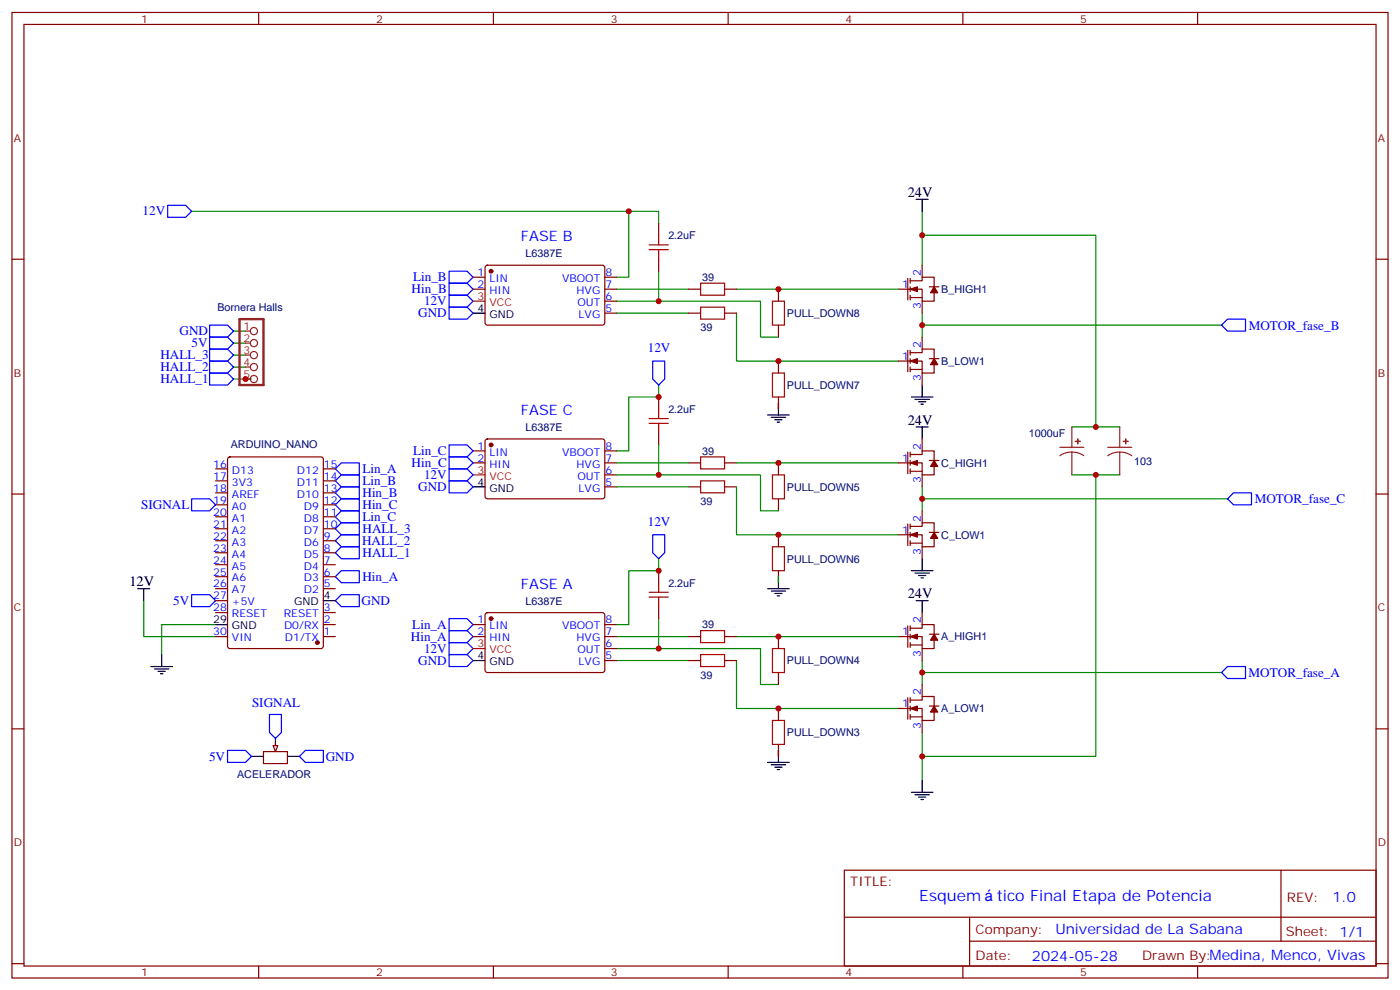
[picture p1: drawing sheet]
<svg xmlns="http://www.w3.org/2000/svg" width="412mm" height="292mm" viewBox="0 0 412 292" stroke-linecap="round" stroke-linejoin="round" font-family="sans-serif">
<g fill="none" stroke="#870000" stroke-width=".35">
<path d="M3.5 3.7h405.4v284.3h-405.4zM7.1 7.2h398.2v277.3h-398.2zM76.2 3.7v3.5M145.3 3.7v3.5M214.5 3.7v3.5M283.6 3.7v3.5M352.8 3.7v3.5M3.5 76.3h3.6M143.1 78.3l.5-.2 34.1 .1 .5 .6-.1 16.5-.7 .4h-34.1l-.4-.7v-16.2zM194 65.8v3.5M194 76.3v3.6M271.6 78.1v3.5"/>
<path d="M405.3 76.3h3.6M139.3 85.2h3.6M139.3 81.6h3.6M178.2 85.2h3.5M178.2 92.2h3.5M178.2 81.6h3.5M178.2 88.7h3.5M202.8 85.2h3.6M202.8 92.2h3.6M213.4 85.2h3.6M213.4 92.2h3.6M229.3 85.2v3.5"/>
<path d="M229.3 95.7v3.6M264.6 85.2h7v3.5h3.6v-3.5M267.4 82v6.3M268.1 82.7h3.5v-1.1h3.6v2.9M268.1 82v1.4M268.1 84.5v1.4M268.1 86.9v1.4M268.1 87.6h3.5M271.6 88.7v3.5M271.6 99.3v3.5M273.8 84.5h2.8M194 116.9v3.5"/>
<path d="M229.3 106.3v3.6M229.3 116.9v3.5M264.6 106.3h7v3.6h3.6v-3.6M267.4 103.2v6.3M268.1 103.9h3.5v-1.1h3.6v2.8M268.1 103.2v1.4M268.1 105.6v1.4M268.1 108.1v1.4M268.1 108.8h3.5M271.6 109.9v3.5M273.8 105.6h2.8M63.5 138.1h3.5"/>
<path d="M67.3 134.8l.4-.3h26.8l.7 .5v55.3l-.4 .6-27.1 .1-.6-.5-.1-55.2zM95.2 138.1h3.6M139.3 132.8h3.6M139.3 136.3h3.6M143.1 129.5l.5-.2h34.1l.5 .7-.1 16.5-.7 .4-34.1-.1-.4-.6v-16.2zM178.2 132.8h3.5M178.2 136.3h3.5M178.2 139.8h3.5M194 127.5v3.5M202.8 136.3h3.6M213.4 136.3h3.6M229.3 136.3v3.5"/>
<path d="M264.6 136.3h7v3.5h3.6v-3.5M267.4 133.1v6.4M268.1 133.8h3.5v-1h3.6v2.8M268.1 133.1v1.4M268.1 135.6v1.4M268.1 138.1v1.4M268.1 138.8h3.5M271.6 129.3v3.5M271.6 139.8v3.6M273.8 135.6h2.8M3.5 145.5h3.6M63.5 159.2h3.5"/>
<path d="M63.5 155.7h3.5M63.5 152.2h3.5M63.5 148.7h3.5M63.5 145.1h3.5M63.5 141.6h3.5M95.2 159.2h3.6M95.2 155.7h3.6M95.2 152.2h3.6M95.2 148.7h3.6M95.2 145.1h3.6M95.2 141.6h3.6M178.2 143.4h3.5"/>
<path d="M202.8 143.4h3.6M213.4 143.4h3.6M229.3 146.9v3.5M229.3 157.5v3.5M264.6 157.5h7v3.5h3.6v-3.5M267.4 154.3v6.4M268.1 155h3.5v-1h3.6v2.8M268.1 154.3v1.4M268.1 156.8v1.4M268.1 159.2v1.5M268.1 159.9h3.5M271.6 150.4v3.6"/>
<path d="M273.8 156.8h2.8M405.3 145.5h3.6M63.5 173.4h3.5M63.5 169.8h3.5M63.5 166.3h3.5M63.5 162.8h3.5M63.5 176.9h3.5M95.2 173.4h3.6M95.2 169.8h3.6M95.2 166.3h3.6M95.2 162.8h3.6M194 168.1v3.5"/>
<path d="M194 178.6v3.6M229.3 168.1v3.5M271.6 161v3.5M63.5 187.5h3.5M63.5 180.4h3.5M95.2 187.5h3.6M95.2 183.9h3.6M95.2 180.4h3.6M139.3 187.5h3.6M139.3 183.9h3.6M143.1 180.6l.5-.2 34.1 .1 .5 .6-.1 16.5-.7 .4h-34.1l-.4-.7v-16.2zM178.2 187.5h3.5"/>
<path d="M178.2 194.5h3.5M178.2 183.9h3.5M178.2 191h3.5M202.8 187.5h3.6M202.8 194.5h3.6M213.4 187.5h3.6M213.4 194.5h3.6M229.3 187.5v3.5M229.3 198v3.6M264.6 187.5h7v3.5h3.6v-3.5M267.4 184.3v6.3M268.1 185h3.5v-1.1h3.6v2.9"/>
<path d="M268.1 184.3v1.4M268.1 186.8v1.4M268.1 189.2v1.4M268.1 189.9h3.5M271.6 180.4v3.5M271.6 191v3.5M273.8 186.8h2.8M3.5 214.6h3.6M81.1 218.9v1.7M229.3 208.6v3.6M229.3 219.2v3.5M264.6 208.6h7v3.6h3.6v-3.6"/>
<path d="M267.4 205.5v6.3M268.1 206.2h3.5v-1.1h3.6v2.8M268.1 205.5v1.4M268.1 207.9v1.4M268.1 210.4v1.4M268.1 211.1h3.5M271.6 201.6v3.5M271.6 212.2v3.5M273.8 207.9h2.8M405.3 214.6h3.6M77.6 221.3h7.1v3.6h-7.1zM248.7 256.3h156.6v28.2h-156.6z"/>
<path d="M377.3 256.3v20.9M248.7 270.1h156.5M285.6 277.2h119.6M285.6 270.1v14.1M3.5 283.8h3.6M76.2 284.5v3.5M145.3 284.5v3.5M214.5 284.5v3.5M283.6 284.5v3.5M352.8 284.5v3.5M405.3 283.8h3.6"/>
</g>
<g fill="none" stroke="#008700" stroke-width=".35">
<path d="M56.4 62.2h137.6v3.6M185.2 62.2v19.4h-3.5M194 79.9v8.8h-12.3M271.6 69.3h51.2v56.4M271.6 62.2v15.9M68.8 97.5h3.5M181.7 92.2h21.1M181.7 85.2h21.1M194 88.7h30v10.6h5.3M217 92.2v14.1h47.6M217 85.2h47.6M271.6 92.2v3.5h88.2"/>
<path d="M271.6 95.7v3.6M68.8 101h3.5M68.8 104.6h3.5M68.8 108.1h3.5M68.8 111.6h5.3M194 113.4v3.5h-8.8v15.9h-3.5M229.3 118.7v1.7M181.7 136.3h21.1M194 131v8.8h-12.3M194 139.8h30v10.6h5.3M217 136.3h47.6M315.7 139.8h14.1"/>
<path d="M315.7 125.7h14.1M322.8 139.8v82.9h-51.2M181.7 143.4h21.1M217 143.4v14.1h47.6M271.6 143.4v3.5h90M271.6 146.9v3.5M42.3 176.9v10.6h21.2M194 164.5v3.6h-8.8v15.8h-3.5M229.3 169.8v1.8M63.5 183.9h-15.9v8.9M181.7 194.5h21.1M181.7 187.5h21.1"/>
<path d="M194 191h30v10.6h5.3M194 182.2v8.8h-12.3M217 194.5v14.1h47.6M217 187.5h47.6M271.6 194.5v3.5h88.2M271.6 198v3.6M271.6 215.7v14.1M229.3 221v1.7"/>
</g>
<g fill="none" stroke="#8c2424" stroke-width=".35">
<path d="M72.3 97.5h1.4M72.3 111.6h1.4M72.3 108.1h1.4M72.3 104.6h1.4M72.3 101h1.4M312.2 131.7h7.1M315.7 133.1l-1.8 .3-1.7 .8M315.7 133.1l1.9 .3 1.7 .8M315.7 125.7v6M315.7 133.1v6.7M326.3 131.7h7.1M329.8 133.1l-1.8 .3-1.7 .8"/>
<path d="M329.8 133.1l1.9 .3 1.7 .8M329.8 125.7v6M329.8 133.1v6.7"/>
<circle cx="74.8" cy="97.5" r="1.06"/>
<circle cx="74.8" cy="111.6" r="1.06"/>
<circle cx="74.8" cy="101" r="1.06"/>
<circle cx="74.8" cy="108.1" r="1.06"/>
<circle cx="74.8" cy="104.6" r="1.06"/>
</g>
<g fill="#8c2424" stroke="#8c2424" stroke-width=".35">
<path d="M330.9 130h1.4z"/>
<path d="M331.6 129.3v1.4z"/>
<path d="M316.8 130h1.4z"/>
<path d="M317.5 129.3v1.4z"/>
</g>
<g fill="none" stroke="#00f" stroke-width=".35">
<path d="M49.4 60.5h5.3l1.7 1.7-1.7 1.8h-5.3zM132.3 79.9h5.3l1.7 1.7-1.7 1.8h-5.3zM61.7 95.7h5.3l1.8 1.8-1.8 1.8h-5.3zM61.7 99.3h5.3l1.8 1.7-1.8 1.8h-5.3zM132.3 90.5h5.3l1.7 1.7-1.7 1.8h-5.3zM132.3 86.9h5.3l1.7 1.8-1.7 1.8h-5.3zM132.3 83.4h5.3l1.7 1.8-1.7 1.7h-5.3zM361.6 94h5.3v3.5h-5.3l-1.8-1.8zM61.7 102.8h5.3l1.8 1.8-1.8 1.7h-5.3zM61.7 106.3h5.3l1.8 1.8-1.8 1.8h-5.3zM61.7 109.9h5.3l1.8 1.7-1.8 1.8h-5.3zM192.3 106.3h3.5v5.3l-1.8 1.8-1.7-1.8z"/>
<path d="M98.8 138.1l1.7-1.8h5.3v3.5h-5.3zM132.3 134.5h5.3l1.7 1.8-1.7 1.8h-5.3zM132.3 131h5.3l1.7 1.8-1.7 1.7h-5.3zM132.3 138.1h5.3l1.7 1.7-1.7 1.8h-5.3zM98.8 155.7l1.7-1.7h5.3v3.5h-5.3zM98.8 159.2l1.7-1.7h5.3v3.5h-5.3zM98.8 145.1l1.7-1.7h5.3v3.5h-5.3zM98.8 141.6l1.7-1.8h5.3v3.6h-5.3zM98.8 148.7l1.7-1.8h5.3v3.5h-5.3zM98.8 152.2l1.7-1.8h5.3v3.6h-5.3zM132.3 141.6h5.3l1.7 1.8-1.7 1.7h-5.3zM192.3 157.5h3.5v5.3l-1.8 1.7-1.7-1.7z"/>
<path d="M361.6 146.9l1.8-1.8h5.3v3.6h-5.3zM56.4 175.1h5.3l1.8 1.8-1.8 1.7h-5.3zM98.8 176.9l1.7-1.8h5.3v3.5h-5.3zM98.8 162.8l1.7-1.8h5.3v3.5h-5.3zM100.5 168.1h5.3v3.5h-5.3l-1.7-1.8zM132.3 192.8h5.3l1.7 1.7-1.7 1.8h-5.3zM132.3 189.2h5.3l1.7 1.8-1.7 1.8h-5.3zM132.3 182.2h5.3l1.7 1.7-1.7 1.8h-5.3zM132.3 185.7h5.3l1.7 1.8-1.7 1.7h-5.3zM359.8 198l1.8-1.7h5.3v3.5h-5.3z"/>
</g>
<path d="M70.6 94h7v19.4h-7z" fill="none" stroke="#8c2424" stroke-width=".71"/>
<g fill="none" stroke="#000" stroke-width=".35">
<path d="M269.9 58.7h3.5M271.6 58.7v3.5M139.3 92.2h3.6M229.3 118.7v3.5M268.5 116.9h6.3M269.5 117.6h4.3M270.6 118.3h2.1M271.3 119h.7M271.6 113.4v3.5M226.1 122.2h6.4M227.2 122.9h4.2M228.2 123.6h2.2"/>
<path d="M229 124.3h.7M269.9 125.7h3.5M271.6 125.7v3.6M139.3 143.4h3.6M40.6 173.4h3.5M42.3 173.4v3.5M95.2 176.9h3.6M226.1 173.4h6.4M227.2 174.1h4.2M228.2 174.8h2.2M229 175.5h.7M229.3 169.8v3.6"/>
<path d="M268.5 168.1h6.3M269.5 168.8h4.3M269.9 176.9h3.5M270.6 169.5h2.1M271.3 170.2h.7M271.6 164.5v3.6M271.6 176.9v3.5M44.4 196.3h6.4M45.5 197h4.2M46.6 197.7h2.1M47.3 198.4h.7M47.6 192.8v3.5"/>
<path d="M63.5 183.9h3.5M139.3 194.5h3.6M81.1 217.5v3.5M74.1 222.7h3.5M84.7 222.7h3.5M226.1 224.5h6.4M227.2 225.2h4.2M228.2 225.9h2.2M229 226.6h.7M229.3 221v3.5M268.5 233.3h6.3M269.5 234h4.3"/>
<path d="M270.6 234.7h2.1M271.3 235.4h.7M271.6 229.8v3.5"/>
</g>
<g fill="#870000" stroke="#870000" stroke-width=".35">
<path d="M275.2 207.9l1 1.8h-2.1z"/>
<path d="M268.1 208.6l2.1-.7v1.4z"/>
<path d="M275.2 186.8l1 1.7h-2.1z"/>
<path d="M268.1 187.5l2.1-.7v1.4z"/>
<path d="M275.2 135.6l1 1.8h-2.1z"/>
<path d="M268.1 136.3l2.1-.7v1.4z"/>
<path d="M275.2 156.8l1 1.7h-2.1z"/>
<path d="M268.1 157.5l2.1-.7v1.4z"/>
<path d="M275.2 105.6l1 1.8h-2.1z"/>
<path d="M268.1 106.3l2.1-.7v1.4z"/>
<path d="M275.2 84.5l1 1.7h-2.1z"/>
<path d="M268.1 85.2l2.1-.7v1.4z"/>
<circle cx="144.6" cy="182.2" r=".53"/>
<circle cx="144.6" cy="131" r=".53"/>
<circle cx="93.5" cy="189.2" r=".53"/>
<circle cx="144.6" cy="79.9" r=".53"/>
</g>
<g fill="none" stroke="#a10000" stroke-width=".35">
<path d="M191.2 73.5h5.6M191.2 72.1h5.6M194 69.3v2.8M194 73.5v2.8M206.4 90.5h7v3.5h-7zM206.4 83.4h7v3.5h-7zM227.5 88.7h3.6v7h-3.6zM227.5 109.9h3.6v7h-3.6zM191.2 124.7h5.6M191.2 123.3h5.6M194 120.4v2.9M194 124.7v2.8"/>
<path d="M206.4 134.5h7v3.6h-7zM227.5 139.8h3.6v7.1h-3.6zM206.4 141.6h7v3.5h-7zM191.2 175.8h5.6M191.2 174.4h5.6M194 171.6v2.8M194 175.8v2.8M227.5 161h3.6v7.1h-3.6zM206.4 192.8h7v3.5h-7zM206.4 185.7h7v3.5h-7zM227.5 191h3.6v7h-3.6zM227.5 212.2h3.6v7h-3.6z"/>
</g>
<path d="M139.3 88.7h3.6M139.3 139.8h3.6M139.3 191h3.6" fill="none" stroke="#f00" stroke-width=".35"/>
<path d="M80.4 219.6h1.4l-.7 1.7z" fill="#f0f0f0" stroke="#870000" stroke-width=".35"/>
<path d="M56.4 146.9h5.3l1.8 1.8-1.8 1.7h-5.3zM79.4 210.4h3.5v5.3l-1.8 1.8-1.7-1.8zM67 221h5.3l1.8 1.7-1.8 1.8h-5.3zM88.2 222.7l1.8-1.7h5.2v3.5h-5.2z" fill="none" stroke="#00f" stroke-width=".35"/>
<g fill="#c00">
<circle cx="185.2" cy="62.2" r=".88"/>
<circle cx="271.6" cy="222.7" r=".88"/>
<circle cx="271.6" cy="69.3" r=".88"/>
<circle cx="72.3" cy="111.6" r=".88"/>
<circle cx="271.6" cy="198" r=".88"/>
<circle cx="271.6" cy="146.9" r=".88"/>
<circle cx="271.6" cy="95.7" r=".88"/>
<circle cx="229.3" cy="208.6" r=".88"/>
<circle cx="229.3" cy="187.5" r=".88"/>
<circle cx="194" cy="191" r=".88"/>
<circle cx="194" cy="168.1" r=".88"/>
<circle cx="194" cy="116.9" r=".88"/>
<circle cx="194" cy="139.8" r=".88"/>
<circle cx="229.3" cy="136.3" r=".88"/>
<circle cx="229.3" cy="157.5" r=".88"/>
<circle cx="229.3" cy="106.3" r=".88"/>
<circle cx="229.3" cy="85.2" r=".88"/>
<circle cx="194" cy="88.7" r=".88"/>
<circle cx="322.8" cy="125.7" r=".88"/>
<circle cx="322.8" cy="139.8" r=".88"/>
</g>
<g font-size="4.6" fill="#00f">
<text x="270.8" y="265.3">Esquem</text>
<text x="293.6" y="265.3">tico Final Etapa de Potencia</text>
</g>
<g font-size="4.2">
<text x="267.4" y="58">24V</text>
<text x="267.4" y="125">24V</text>
<text x="38.1" y="172.6">12V</text>
<text x="267.4" y="176.2">24V</text>
</g>
<g font-size="4.2" fill="#00f">
<text x="153.5" y="71">FASE B</text>
<text x="153.5" y="122.2">FASE C</text>
<text x="153.5" y="173.4">FASE A</text>
<text x="392.5" y="265.5">1.0</text>
<text x="310.9" y="275.1">Universidad de La Sabana</text>
<text x="304" y="282.9">2024-05-28</text>
</g>
<g font-size="3.9" fill="#00f">
<text x="42" y="63.4">12V</text>
<text x="121.7" y="82.8">Lin_B</text>
<text x="121.3" y="86.4">Hin_B</text>
<text x="124.9" y="89.9">12V</text>
<text x="123.2" y="93.4">GND</text>
<text x="52.9" y="98.7">GND</text>
<text x="367.8" y="97.1">MOTOR_fase_B</text>
<text x="47.2" y="105.8">HALL_3</text>
<text x="56.4" y="102.2">5V</text>
<text x="190.8" y="103.7">12V</text>
<text x="47.2" y="109.3">HALL_2</text>
<text x="47.2" y="112.8">HALL_1</text>
<text x="121.3" y="137.5">Hin_C</text>
<text x="121.7" y="134">Lin_C</text>
<text x="106.7" y="139.4">Lin_A</text>
<text x="106.8" y="142.9">Lin_B</text>
<text x="124.9" y="141.1">12V</text>
<text x="41.6" y="149.8">SIGNAL</text>
<text x="106.8" y="146.4">Hin_B</text>
<text x="106.8" y="150">Hin_C</text>
<text x="123.2" y="144.6">GND</text>
<text x="369.6" y="148.2">MOTOR_fase_C</text>
<text x="106.8" y="153.5">Lin_C</text>
<text x="190.8" y="154.8">12V</text>
<text x="106.7" y="160.6">HALL_2</text>
<text x="106.8" y="157">HALL_3</text>
<text x="106.8" y="164.1">HALL_1</text>
<text x="106.7" y="171.1">Hin_A</text>
<text x="51" y="178.1">5V</text>
<text x="106.5" y="178.2">GND</text>
<text x="121.5" y="185.1">Lin_A</text>
<text x="121" y="188.7">Hin_A</text>
<text x="123.2" y="195.7">GND</text>
<text x="124.9" y="192.2">12V</text>
<text x="367.8" y="199.4">MOTOR_fase_A</text>
<text x="74.2" y="208.1">SIGNAL</text>
<text x="61.6" y="224">5V</text>
<text x="96" y="224">GND</text>
</g>
<g font-size="3.9" fill="#800">
<text x="250.5" y="260.8">TITLE:</text>
<text x="379.1" y="265.5">REV:</text>
<text x="287.4" y="275">Company:</text>
<text x="378.7" y="275.7">Sheet: 1/1</text>
<text x="287.4" y="282.7">Date:</text>
<text x="336.4" y="282.8">Drawn By:Medina, Menco, Vivas</text>
</g>
<g font-size="3.2" fill="#800">
<text x="41.6" y="6.7">1</text>
<text x="110.8" y="6.7">2</text>
<text x="179.9" y="6.7">3</text>
<text x="249.1" y="6.7">4</text>
<text x="318.2" y="6.7">5</text>
<text x="4.1" y="41.8">A</text>
<text x="405.9" y="41.8">A</text>
<text x="4.1" y="110.9">B</text>
<text x="405.9" y="110.9">B</text>
<text x="4.1" y="180.1">C</text>
<text x="405.9" y="180.1">C</text>
<text x="4.1" y="249.2">D</text>
<text x="405.9" y="249.2">D</text>
<text x="41.6" y="287.5">1</text>
<text x="110.8" y="287.5">2</text>
<text x="179.9" y="287.5">3</text>
<text x="249.1" y="287.5">4</text>
<text x="318.2" y="287.5">5</text>
</g>
<g font-size="3.2" fill="#000080">
<text x="196.9" y="70.4">2.2uF</text>
<text x="154.8" y="75.7">L6387E</text>
<text x="206.8" y="82.8">39</text>
<text x="277.3" y="86.3">B_HIGH1</text>
<text x="64.1" y="91.6">Bornera Halls</text>
<text x="231.8" y="93.3">PULL_DOWN8</text>
<text x="206.4" y="97.5">39</text>
<text x="277.3" y="107.5">B_LOW1</text>
<text x="231.8" y="114.5">PULL_DOWN7</text>
<text x="196.9" y="121.6">2.2uF</text>
<text x="68" y="132">ARDUINO_NANO</text>
<text x="154.8" y="126.9">L6387E</text>
<text x="303.1" y="128.6">1000uF</text>
<text x="206.8" y="133.9">39</text>
<text x="277.3" y="137.4">C_HIGH1</text>
<text x="334.1" y="136.9">103</text>
<text x="206.4" y="148.7">39</text>
<text x="231.8" y="144.5">PULL_DOWN5</text>
<text x="277.3" y="158.6">C_LOW1</text>
<text x="231.8" y="165.7">PULL_DOWN6</text>
<text x="196.9" y="172.7">2.2uF</text>
<text x="154.8" y="178">L6387E</text>
<text x="206.8" y="185.1">39</text>
<text x="277.3" y="188.6">A_HIGH1</text>
<text x="231.8" y="195.7">PULL_DOWN4</text>
<text x="206.4" y="199.8">39</text>
<text x="277.3" y="209.8">A_LOW1</text>
<text x="231.8" y="216.8">PULL_DOWN3</text>
<text x="69.8" y="229.2">ACELERADOR</text>
</g>
<g font-size="3.2" fill="#00f">
<text x="140.7" y="81.3">1</text>
<text x="144.2" y="83">LIN</text>
<text x="165.6" y="83">VBOOT</text>
<text x="178.3" y="81.3">8</text>
<text x="271.3" y="81.3" transform="rotate(-90 271.3 81.3)">2</text>
<text x="140.7" y="84.8">2</text>
<text x="144.2" y="86.6">HIN</text>
<text x="169.8" y="86.6">HVG</text>
<text x="178.3" y="88.3">6</text>
<text x="178.3" y="84.8">7</text>
<text x="265.7" y="84.8">1</text>
<text x="170.1" y="90.1">OUT</text>
<text x="170.5" y="93.6">LVG</text>
<text x="178.3" y="91.9">5</text>
<text x="271.3" y="91.1" transform="rotate(-90 271.3 91.1)">3</text>
<text x="265.7" y="106">1</text>
<text x="271.3" y="102.4" transform="rotate(-90 271.3 102.4)">2</text>
<text x="271.3" y="112.2" transform="rotate(-90 271.3 112.2)">3</text>
<text x="62.8" y="137.7">16</text>
<text x="95.4" y="137.7">15</text>
<text x="140.7" y="132.4">1</text>
<text x="140.7" y="136">2</text>
<text x="144.2" y="134.2">LIN</text>
<text x="144.2" y="137.7">HIN</text>
<text x="165.6" y="134.2">VBOOT</text>
<text x="169.8" y="137.7">HVG</text>
<text x="178.3" y="136">7</text>
<text x="178.3" y="132.4">8</text>
<text x="265.7" y="136">1</text>
<text x="271.3" y="132.4" transform="rotate(-90 271.3 132.4)">2</text>
<text x="62.8" y="141.3">17</text>
<text x="68.3" y="139.5">D13</text>
<text x="68.3" y="143">3V3</text>
<text x="87.5" y="143">D11</text>
<text x="87.5" y="139.5">D12</text>
<text x="95.4" y="141.3">14</text>
<text x="170.1" y="141.3">OUT</text>
<text x="178.3" y="143">5</text>
<text x="178.3" y="139.5">6</text>
<text x="271.3" y="142.2" transform="rotate(-90 271.3 142.2)">3</text>
<text x="62.8" y="144.8">18</text>
<text x="62.8" y="148.3">19</text>
<text x="68.3" y="146.5">AREF</text>
<text x="87.5" y="146.5">D10</text>
<text x="95.4" y="148.3">12</text>
<text x="95.4" y="144.8">13</text>
<text x="170.5" y="144.8">LVG</text>
<text x="62.8" y="151.8">20</text>
<text x="62.8" y="155.4">21</text>
<text x="68.3" y="150.1">A0</text>
<text x="68.3" y="153.6">A1</text>
<text x="89.5" y="153.6">D8</text>
<text x="89.5" y="150.1">D9</text>
<text x="95.4" y="155.4">10</text>
<text x="95.4" y="151.8">11</text>
<text x="271.3" y="153.6" transform="rotate(-90 271.3 153.6)">2</text>
<text x="62.8" y="158.9">22</text>
<text x="68.3" y="157.1">A2</text>
<text x="68.3" y="160.7">A3</text>
<text x="89.5" y="160.7">D6</text>
<text x="89.5" y="157.1">D7</text>
<text x="95.4" y="158.9">9</text>
<text x="265.7" y="157.1">1</text>
<text x="62.8" y="162.4">23</text>
<text x="62.8" y="165.9">24</text>
<text x="68.3" y="164.2">A4</text>
<text x="68.3" y="167.7">A5</text>
<text x="89.5" y="167.7">D4</text>
<text x="89.5" y="164.2">D5</text>
<text x="95.4" y="165.9">7</text>
<text x="95.4" y="162.4">8</text>
<text x="271.3" y="163.4" transform="rotate(-90 271.3 163.4)">3</text>
<text x="62.8" y="169.5">25</text>
<text x="62.8" y="173">26</text>
<text x="68.3" y="171.2">A6</text>
<text x="89.5" y="171.2">D3</text>
<text x="95.4" y="173">5</text>
<text x="95.4" y="169.5">6</text>
<text x="62.8" y="176.5">27</text>
<text x="68.3" y="174.8">A7</text>
<text x="68.3" y="178.3">+5V</text>
<text x="89.5" y="174.8">D2</text>
<text x="62.8" y="180.1">28</text>
<text x="68.3" y="181.8">RESET</text>
<text x="83.6" y="181.8">RESET</text>
<text x="83.7" y="185.3">D0/RX</text>
<text x="95.4" y="183.6">2</text>
<text x="95.4" y="180.1">3</text>
<text x="140.7" y="183.6">1</text>
<text x="144.2" y="185.3">LIN</text>
<text x="165.6" y="185.3">VBOOT</text>
<text x="178.3" y="183.6">8</text>
<text x="271.3" y="183.6" transform="rotate(-90 271.3 183.6)">2</text>
<text x="62.8" y="187.1">30</text>
<text x="68.3" y="188.9">VIN</text>
<text x="83.9" y="188.9">D1/TX</text>
<text x="95.4" y="187.1">1</text>
<text x="140.7" y="187.1">2</text>
<text x="144.2" y="188.9">HIN</text>
<text x="169.8" y="188.9">HVG</text>
<text x="178.3" y="190.6">6</text>
<text x="178.3" y="187.1">7</text>
<text x="265.7" y="187.1">1</text>
<text x="170.1" y="192.4">OUT</text>
<text x="170.5" y="195.9">LVG</text>
<text x="178.3" y="194.2">5</text>
<text x="271.3" y="193.4" transform="rotate(-90 271.3 193.4)">3</text>
<text x="265.7" y="208.3">1</text>
<text x="271.3" y="204.8" transform="rotate(-90 271.3 204.8)">2</text>
<text x="271.3" y="214.5" transform="rotate(-90 271.3 214.5)">3</text>
</g>
<g font-size="3.2" fill="#f00">
<text x="140.7" y="88.3">3</text>
<text x="144.2" y="90.1">VCC</text>
<text x="140.7" y="139.5">3</text>
<text x="144.2" y="141.3">VCC</text>
<text x="140.7" y="190.6">3</text>
<text x="144.2" y="192.4">VCC</text>
</g>
<g font-size="3.2">
<text x="140.7" y="91.9">4</text>
<text x="144.2" y="93.6">GND</text>
<text x="140.7" y="143">4</text>
<text x="144.2" y="144.8">GND</text>
<text x="86.7" y="178.3">GND</text>
<text x="95.4" y="176.5">4</text>
<text x="62.8" y="183.6">29</text>
<text x="68.3" y="185.3">GND</text>
<text x="140.7" y="194.2">4</text>
<text x="144.2" y="195.9">GND</text>
</g>
<g font-size="3.2" fill="#8d2323">
<text x="71.7" y="100.7">2</text>
<text x="71.7" y="97.2">1</text>
<text x="71.7" y="107.7">4</text>
<text x="71.7" y="104.2">3</text>
<text x="71.7" y="111.3">5</text>
</g>
</svg>
